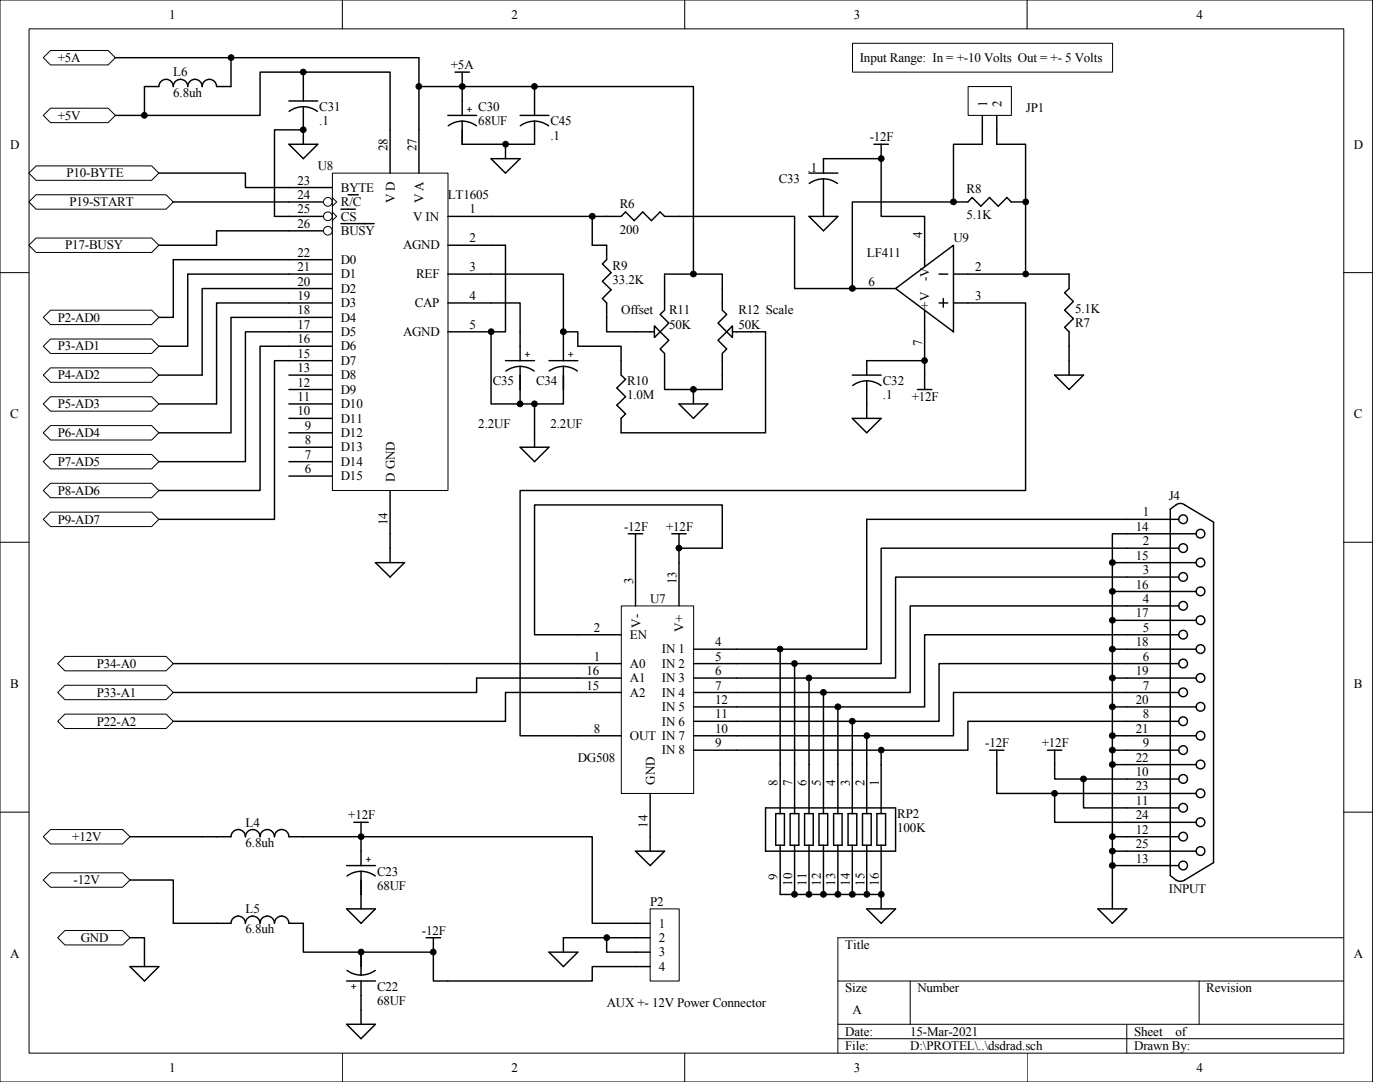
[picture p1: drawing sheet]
<svg xmlns="http://www.w3.org/2000/svg" width="279mm" height="216mm" viewBox="0 0 279 216" stroke-linecap="round" stroke-linejoin="round" font-family="sans-serif">
<g fill="none" stroke="#000" stroke-width=".2">
<path d="M0 0h273.9v215.9h-273.9zM5.8 5.8h262.4v204.3h-262.4zM68.3 0v5.8M136.7 0v5.8M205 0v5.8M0 54.4h5.8M268.1 54.4h5.8M0 108.2h5.8M268.1 108.2h5.8M0 162.1h5.8M268.1 162.1h5.8M167.2 195.7h100.9"/>
<path d="M181.7 195.7v8.7M239.3 195.7v8.7M268.1 187.1h-100.9v23M68.3 210.1v5.8M136.7 210.1v5.8M167.2 204.4h100.9M167.2 207.3h100.9M205 210.1v5.8M224.9 204.4v5.7"/>
</g>
<path d="M66.4 34.6h23v63.3h-23z" fill="#fff"/>
<g fill="none" stroke="#000" stroke-width=".2">
<path d="M66.3 39.4l.9 .9-.9 .8M66.3 34.5h23.1v63.4h-23.1zM66.3 42.3l.9 .9-.9 .8"/>
<circle cx="65.4" cy="43.2" r=".87"/>
<circle cx="65.4" cy="40.3" r=".87"/>
<circle cx="65.4" cy="46" r=".87"/>
</g>
<g fill="none" stroke="#000" stroke-width=".29">
<path d="M83.6 17.3h8.6M90.8 14.4h2.9M92.2 14.4v8.6M57.7 37.4h8.6M57.7 28.8h5.7l-2.9 2.9zM60.5 25.9v2.9M69.5 38.9h2M77.9 25.9v8.6M83.6 25.9v8.6M89.4 23h5.7M92.2 24.2l1.5 .2 1.4 .7M92.2 24.2l-1.4 .2-1.4 .7"/>
<path d="M92.2 24.2v4.6M98 31.7h5.8l-2.9 2.8zM100.9 28.8v2.9M57.7 43.2h6.9M57.7 54.7h8.6M57.7 46.1h6.9M57.7 40.3h6.9M57.7 51.8h8.6M57.7 57.6h8.6M68 44.6h6.7M68 41.7h2.9M89.4 43.2h8.6"/>
<path d="M89.4 48.9h8.6M89.4 54.7h8.6M57.7 60.5h8.6M57.7 66.2h8.6M57.7 77.7h8.6M57.7 74.8h8.6M57.7 63.3h8.6M57.7 69.1h8.6M57.7 72h8.6M89.4 60.5h8.6M89.4 66.2h8.6M57.7 95h8.6"/>
<path d="M57.7 92.1h8.6M57.7 89.2h8.6M57.7 86.4h8.6M57.7 83.5h8.6M57.7 80.6h8.6M77.9 97.9v8.6M74.9 112.3h5.8l-2.8 2.8zM77.9 109.4v2.9"/>
</g>
<path d="M7.2 33.1h23.1l1.4 1.4-1.4 1.5h-23.1l-1.4-1.5z" fill-rule="evenodd" fill="#fff"/>
<path d="M7.2 33.1h23.1l1.4 1.4-1.4 1.5h-23.1l-1.4-1.5z" fill="none" stroke="#000" stroke-width=".2"/>
<path d="M121.1 43.2h2.9l.8-.9 1.8 1.7 1.7-1.7 1.7 1.7 1.7-1.7 .9 .9h2.9" fill="none" stroke="#000" stroke-width=".29"/>
<path d="M7.2 38.9h25.9l1.5 1.4-1.5 1.4h-25.9l-1.4-1.4z" fill-rule="evenodd" fill="#fff"/>
<path d="M7.2 38.9h25.9l1.5 1.4-1.5 1.4h-25.9l-1.4-1.4z" fill="none" stroke="#000" stroke-width=".2"/>
<path d="M98 43.2h11.6" fill="none" stroke="#000" stroke-width=".29"/>
<path d="M8.6 63.3l1.5-1.4h20.2l1.4 1.4-1.4 1.5h-20.2z" fill-rule="evenodd" fill="#fff"/>
<path d="M8.6 63.3l1.5-1.4h20.2l1.4 1.4-1.4 1.5h-20.2z" fill="none" stroke="#000" stroke-width=".2"/>
<path d="M121.1 48.9v2.9l-.9 .9 1.8 1.7-1.8 1.7 1.8 1.7-1.8 1.8 .9 .9v2.8" fill="none" stroke="#000" stroke-width=".29"/>
<path d="M8.6 69.1l1.5-1.5h20.2l1.4 1.5-1.4 1.4h-20.2z" fill-rule="evenodd" fill="#fff"/>
<path d="M8.6 69.1l1.5-1.5h20.2l1.4 1.5-1.4 1.4h-20.2z" fill="none" stroke="#000" stroke-width=".2"/>
<path d="M124 72v2.8l.8 .9-1.7 1.7 1.7 1.8-1.7 1.7 1.7 1.7-.8 .9v2.9" fill="none" stroke="#000" stroke-width=".29"/>
<path d="M8.6 74.8l1.5-1.4h20.2l1.4 1.4-1.4 1.5h-20.2z" fill-rule="evenodd" fill="#fff"/>
<path d="M8.6 74.8l1.5-1.4h20.2l1.4 1.4-1.4 1.5h-20.2z" fill="none" stroke="#000" stroke-width=".2"/>
<path d="M100.9 72h5.8M103.8 73.1l1.5 .3 1.3 .6M103.8 73.1l-1.5 .3-1.3 .6M103.8 66.2v5.8M103.8 73.1v4.6" fill="none" stroke="#000" stroke-width=".29"/>
<path d="M8.6 80.6l1.5-1.4h20.2l1.4 1.4-1.4 1.4h-20.2z" fill-rule="evenodd" fill="#fff"/>
<path d="M8.6 80.6l1.5-1.4h20.2l1.4 1.4-1.4 1.4h-20.2z" fill="none" stroke="#000" stroke-width=".2"/>
<path d="M109.6 72h5.7M112.4 73.1l1.5 .3 1.3 .6M112.4 73.1l-1.5 .3-1.3 .6M112.4 66.2v5.8M112.4 73.1v4.6" fill="none" stroke="#000" stroke-width=".29"/>
<path d="M8.6 86.4l1.5-1.5h20.2l1.4 1.5-1.4 1.4h-20.2z" fill-rule="evenodd" fill="#fff"/>
<path d="M8.6 86.4l1.5-1.5h20.2l1.4 1.5-1.4 1.4h-20.2z" fill="none" stroke="#000" stroke-width=".2"/>
<path d="M132.6 57.6v4.3l-.9 .8 1.8 1.8-1.8 1.7 1.8 1.7-1.8 1.7 .9 .9v4.3M126.8 66.2h4.9" fill="none" stroke="#000" stroke-width=".29"/>
<path d="M130.6 65l1.1 1.2-1.1 1.2z" fill="#fff"/>
<path d="M130.6 65l1.1 1.2-1.1 1.2z" fill="none" stroke="#000" stroke-width=".29"/>
<path d="M8.6 92.1l1.5-1.4h20.2l1.4 1.4-1.4 1.5h-20.2z" fill-rule="evenodd" fill="#fff"/>
<path d="M8.6 92.1l1.5-1.4h20.2l1.4 1.4-1.4 1.5h-20.2z" fill="none" stroke="#000" stroke-width=".2"/>
<path d="M144.1 57.6v4.3l.9 .8-1.7 1.8 1.7 1.7-1.7 1.7 1.7 1.7-.9 .9v4.3M145 66.2h4.9" fill="none" stroke="#000" stroke-width=".29"/>
<path d="M146.2 65v2.4l-1.2-1.2z" fill="#fff"/>
<path d="M146.2 65v2.4l-1.2-1.2z" fill="none" stroke="#000" stroke-width=".29"/>
<path d="M8.6 97.9l1.5-1.5h20.2l1.4 1.5-1.4 1.4h-20.2z" fill-rule="evenodd" fill="#fff"/>
<path d="M8.6 97.9l1.5-1.5h20.2l1.4 1.5-1.4 1.4h-20.2z" fill="none" stroke="#000" stroke-width=".2"/>
<path d="M118.2 43.2v5.7" fill="none" stroke="#000" stroke-width=".29"/>
<path d="M8.6 103.6l1.5-1.4h20.2l1.4 1.4-1.4 1.5h-20.2z" fill-rule="evenodd" fill="#fff"/>
<g fill="none" stroke="#000" stroke-width=".2">
<path d="M8.6 103.6l1.5-1.4h20.2l1.4 1.4-1.4 1.5h-20.2z"/>
<circle cx="118.2" cy="43.2" r=".59"/>
<circle cx="138.4" cy="54.7" r=".59"/>
<circle cx="138.4" cy="77.7" r=".59"/>
<circle cx="103.8" cy="80.6" r=".57"/>
<circle cx="106.7" cy="80.6" r=".57"/>
</g>
<g fill="none" stroke="#000" stroke-width=".29">
<path d="M92.2 17.3h46.2v37.4M31.7 34.5h17.3v2.9h8.7M60.5 25.9h-5.7v17.3h2.9M34.6 40.3h23.1M37.5 54.7h20.2M57.7 57.6h-17.4v17.2M98 48.9h2.9v17.3h-2.9v14.4h5.8v-2.9M98 54.7h14.4v11.5M109.6 43.2h11.5M118.2 48.9h2.9M132.6 57.6v-2.9h11.5v2.9M57.7 60.5h-14.5v20.1"/>
<path d="M57.7 63.3h-11.6v23.1h-14.4M57.7 66.2h-8.7v25.9h-17.3M57.7 69.1h-5.8v28.8h-20.2M57.7 72h-2.9v31.6h-23.1M98 60.5h5.8v5.7M112.4 77.7v2.9h-8.6M115.3 69.1h8.7v2.9M121.1 63.3v2.9h5.7M132.6 74.8v2.9h11.5v-2.9M138.4 77.7v2.9M149.9 66.2h2.9v20.2h-28.8M103.8 89.2h5.8l-2.9 2.9z"/>
<path d="M106.7 80.6v8.6M135.5 80.6h5.8l-2.9 2.9z"/>
</g>
<g fill="#000">
<circle cx="118.2" cy="43.2" r=".59"/>
<circle cx="138.4" cy="54.7" r=".59"/>
<circle cx="138.4" cy="77.7" r=".59"/>
<circle cx="103.8" cy="80.6" r=".57"/>
<circle cx="106.7" cy="80.6" r=".57"/>
</g>
<path d="M124 120.9h14.4v37.4h-14.4z" fill="#fff"/>
<path d="M124 120.9h14.4v37.4h-14.4z" fill="none" stroke="#000" stroke-width=".2"/>
<g fill="none" stroke="#000" stroke-width=".29">
<path d="M174.4 28.8h2.9M175.9 28.8v2.9M135.5 43.2h23.1v14.4h17.3M204.7 54.7v-14.4h-2.9l-.8-.9-1.8 1.7-1.7-1.7-1.8 1.7-1.7-1.7-.8 .9h-23.1v17.3M213.4 54.7v2.9l-.9 .8 1.7 1.8-1.7 1.7 1.7 1.7-1.7 1.7 .9 .9v8.6M112.4 66.2h2.9v2.9M183.1 77.7h2.9M184.5 74.8v2.9M193.2 60.5h11.5v37.4h-100.9v48.9h20.2M210.5 74.8h5.7l-2.8 2.9zM125.4 106.5h2.9M126.8 106.5v2.9"/>
<path d="M126.8 112.3v8.6M134.1 106.5h2.8M135.5 106.5v2.9M135.5 112.3v8.6M115.3 132.4h8.7M115.3 126.7h8.7M115.3 135.3h8.7M115.3 138.2h8.7M138.4 132.4h8.6M138.4 129.5h8.6M138.4 135.3h8.6M138.4 138.2h8.6"/>
<path d="M129.8 158.3v8.7M138.4 146.8h8.6M138.4 149.7h8.6M138.4 143.9h8.6M138.4 141.1h8.6"/>
</g>
<path d="M193.3 17.3h8.5v5.7h-8.5z" fill="#fff"/>
<g fill="none" stroke="#000" stroke-width=".2">
<path d="M193.2 17.3h8.6v5.7h-8.6z"/>
<circle cx="155.7" cy="129.5" r=".57"/>
<circle cx="158.6" cy="132.4" r=".57"/>
<circle cx="161.4" cy="135.3" r=".57"/>
<circle cx="164.3" cy="138.2" r=".59"/>
<circle cx="167.2" cy="141.1" r=".59"/>
<circle cx="170.1" cy="143.9" r=".59"/>
<circle cx="173" cy="146.8" r=".57"/>
<circle cx="175.9" cy="149.7" r=".57"/>
</g>
<g fill="none" stroke="#000" stroke-width=".29">
<path d="M161.5 34.5h5.7M164.3 34.5v-2.8h11.6v11.5h8.6v5.7M164.3 35.7l1.5 .2 1.3 .7M164.3 35.7l-1.5 .2-1.3 .7M164.3 35.7v7.5M196 28.8h-5.7v11.5M196 23v2.9M198.9 28.8h5.8v11.5M198.9 23v2.9M161.5 43.2h5.7l-2.9 2.9zM170.1 74.8h5.8M173 76l1.5 .2 1.3 .7"/>
<path d="M173 76l-1.5 .2-1.3 .7M173 76v7.5M184.5 66.2v8.6M184.5 72h-11.5v2.8M170.1 83.5h5.8l-2.9 2.9zM126.8 109.4v2.9M135.5 112.3v-2.9h8.6v-8.6h-37.4v25.9h8.6M222 112.3h2.9M222 118h2.9M224.9 106.5h-2.9v74.9M224.9 103.6h-51.9v25.9h-26M224.9 109.4h-49v23h-28.9"/>
<path d="M224.9 115.1h-46.2v20.2h-31.7M155.7 129.5v32.8M158.6 132.4v29.9M161.5 135.3v27M164.3 138.2v24.1M222 123.8h2.9M222 129.5h2.9M222 135.3h2.9M224.9 120.9h-43.2v17.3h-34.7M224.9 126.7h-40.4v14.4h-37.5M224.9 132.4h-37.5v11.5h-40.4M224.9 138.2h-34.6v8.6h-43.3"/>
<path d="M167.2 141.1v21.2M170.1 143.9v18.4M173 146.8v15.5M175.9 149.7v12.6M222 141.1h2.9M222 146.8h2.9M224.9 143.9h-31.7v5.8h-46.2M69.2 172.7h5.7M70.6 164.1h2.9M72.1 173.9l1.4 .2 1.4 .7M72.1 173.9l-1.5 .2-1.3 .7M72.1 164.1v8.6"/>
<path d="M72.1 173.9v7.5M126.8 169.8h5.8l-2.8 2.9zM129.8 167v2.8M152.8 161.2h25.9v8.6h-25.9zM154.8 162.3h1.7v6.4h-1.7zM155.7 168.7v9.8h20.2M157.7 162.3h1.7v6.4h-1.7zM158.6 168.7v9.8M160.6 162.3h1.7v6.4h-1.7zM161.5 168.7v9.8M163.4 162.3h1.8v6.4h-1.8zM164.3 168.7v9.8"/>
<path d="M166.4 162.3h1.7v6.4h-1.7zM167.2 168.7v9.8M169.2 162.3h1.8v6.4h-1.8zM170.1 168.7v9.8M172.1 162.3h1.8v6.4h-1.8zM173 168.7v9.8M175 162.3h1.7v6.4h-1.7zM175.9 168.7v12.7M222 169.8h2.9M69.2 195.7h5.7M69.2 181.4h5.7l-2.8 2.8zM69.3 193.6l1.3 .7 1.5 .3"/>
<path d="M72.1 190v4.6M72.1 195.7v5.8M74.9 193.6l-1.4 .7-1.4 .3M85 187.1h2.9M86.5 187.1v2.9M109.6 190h5.7l-2.9 2.9zM112.4 187.1v2.9M173 181.4h5.7l-2.8 2.8zM219.1 181.4h5.8l-2.9 2.8z"/>
</g>
<g fill="#000">
<circle cx="155.7" cy="129.5" r=".57"/>
<circle cx="158.6" cy="132.4" r=".57"/>
<circle cx="161.4" cy="135.3" r=".57"/>
<circle cx="164.3" cy="138.2" r=".59"/>
<circle cx="167.2" cy="141.1" r=".59"/>
<circle cx="170.1" cy="143.9" r=".59"/>
<circle cx="173" cy="146.8" r=".57"/>
<circle cx="175.9" cy="149.7" r=".57"/>
</g>
<path d="M11.5 132.4l1.5-1.4h20.1l1.5 1.4-1.5 1.5h-20.1z" fill-rule="evenodd" fill="#fff"/>
<path d="M11.5 132.4l1.5-1.4h20.1l1.5 1.4-1.5 1.5h-20.1z" fill="none" stroke="#000" stroke-width=".2"/>
<path d="M11.5 138.2l1.5-1.5h20.1l1.5 1.5-1.5 1.4h-20.1z" fill-rule="evenodd" fill="#fff"/>
<path d="M11.5 138.2l1.5-1.5h20.1l1.5 1.5-1.5 1.4h-20.1z" fill="none" stroke="#000" stroke-width=".2"/>
<path d="M11.5 143.9l1.5-1.4h20.1l1.5 1.4-1.5 1.5h-20.1z" fill-rule="evenodd" fill="#fff"/>
<path d="M11.5 143.9l1.5-1.4h20.1l1.5 1.4-1.5 1.5h-20.1z" fill="none" stroke="#000" stroke-width=".2"/>
<path d="M89.4 132.4h25.9M95.1 135.3h20.2M115.3 138.2h-14.4v5.7h-66.3" fill="none" stroke="#000" stroke-width=".29"/>
<path d="M5.8 48.9l1.4-1.4h23.1l1.4 1.4-1.4 1.5h-23.1z" fill-rule="evenodd" fill="#fff"/>
<path d="M5.8 48.9l1.4-1.4h23.1l1.4 1.4-1.4 1.5h-23.1z" fill="none" stroke="#000" stroke-width=".2"/>
<path d="M8.6 11.5l1.5-1.4h11.5l1.4 1.4-1.4 1.5h-11.5z" fill-rule="evenodd" fill="#fff"/>
<path d="M8.6 11.5l1.5-1.4h11.5l1.4 1.4-1.4 1.5h-11.5z" fill="none" stroke="#000" stroke-width=".2"/>
<path d="M198.9 152.6v5.7h26" fill="none" stroke="#000" stroke-width=".29"/>
<path d="M8.6 167l1.5-1.5h14.4l1.5 1.5-1.5 1.4h-14.4z" fill-rule="evenodd" fill="#fff"/>
<path d="M8.6 167l1.5-1.5h14.4l1.5 1.5-1.5 1.4h-14.4z" fill="none" stroke="#000" stroke-width=".2"/>
<path d="M8.6 175.6l1.5-1.4h14.4l1.5 1.4-1.5 1.4h-14.4z" fill-rule="evenodd" fill="#fff"/>
<g fill="none" stroke="#000" stroke-width=".2">
<path d="M8.6 175.6l1.5-1.4h14.4l1.5 1.4-1.5 1.4h-14.4z"/>
<circle cx="170.1" cy="57.6" r=".59"/>
<circle cx="204.7" cy="54.7" r=".57"/>
<circle cx="112.4" cy="66.2" r=".59"/>
<circle cx="184.5" cy="71.9" r=".57"/>
</g>
<g fill="none" stroke="#000" stroke-width=".29">
<path d="M175.9 57.6h2.8M178.7 57.6l11.6-8.7v17.3zM184.5 48.9v4.4M187.4 54.7h1.7M188.3 59.6v1.7M190.3 54.7h23.1M184.5 61.9v4.3M187.4 60.5h1.7M190.3 60.5h2.9M34.6 132.4h54.8M95.1 135.3v2.9h-60.5M222 149.7h2.9"/>
<path d="M26 167h20.1a1.44 1.44 0 0 1 1.4-1.5 1.44 1.44 0 0 1 1.5 1.5 1.46 1.46 0 0 1 1.4-1.5 1.46 1.46 0 0 1 1.5 1.5 1.44 1.44 0 0 1 1.4-1.5 1.44 1.44 0 0 1 1.5 1.5 1.44 1.44 0 0 1 1.4-1.5 1.44 1.44 0 0 1 1.5 1.5h2.8M43.2 184.2h2.9a1.44 1.44 0 0 1 1.4-1.4 1.44 1.44 0 0 1 1.5 1.4 1.46 1.46 0 0 1 1.4-1.4 1.46 1.46 0 0 1 1.5 1.4 1.44 1.44 0 0 1 1.4-1.4 1.44 1.44 0 0 1 1.5 1.4 1.44 1.44 0 0 1 1.4-1.4 1.44 1.44 0 0 1 1.5 1.4h2.8"/>
</g>
<g fill="#000">
<circle cx="170.1" cy="57.6" r=".59"/>
<circle cx="204.7" cy="54.7" r=".57"/>
<circle cx="112.4" cy="66.2" r=".59"/>
<circle cx="184.5" cy="71.9" r=".57"/>
</g>
<path d="M170.2 8.7h51.8v5.7h-51.8z" fill="#fff"/>
<path d="M170.1 8.6h51.9v5.8h-51.9z" fill="none" stroke="#000" stroke-width=".2"/>
<path d="M11.5 187.1l1.5-1.4h11.5l1.5 1.4-1.5 1.5h-11.5z" fill-rule="evenodd" fill="#fff"/>
<g fill="none" stroke="#000" stroke-width=".2">
<path d="M11.5 187.1l1.5-1.4h11.5l1.5 1.4-1.5 1.5h-11.5z"/>
<circle cx="210.5" cy="158.3" r=".57"/>
<circle cx="216.2" cy="155.4" r=".59"/>
</g>
<path d="M197.5 149.7h2.9M198.9 149.7v2.9M209 149.7h2.9M210.5 149.7v5.7h14.4M210.5 158.3v5.8h14.4M216.2 155.4v5.8h8.7" fill="none" stroke="#000" stroke-width=".29"/>
<g fill="#000">
<circle cx="210.5" cy="158.3" r=".57"/>
<circle cx="216.2" cy="155.4" r=".59"/>
</g>
<path d="M129.8 181.4h5.8v14.3h-5.8z" fill="#fff"/>
<g fill="none" stroke="#000" stroke-width=".2">
<path d="M129.8 181.4h5.8v14.3h-5.8z"/>
<circle cx="175.9" cy="31.6" r=".57"/>
<circle cx="190.3" cy="40.3" r=".59"/>
<circle cx="204.7" cy="40.3" r=".57"/>
<circle cx="135.5" cy="109.4" r=".57"/>
<circle cx="222" cy="118" r=".59"/>
<circle cx="222" cy="112.3" r=".59"/>
<circle cx="222" cy="135.3" r=".59"/>
<circle cx="222" cy="123.8" r=".59"/>
<circle cx="222" cy="129.5" r=".59"/>
<circle cx="222" cy="141" r=".59"/>
<circle cx="222" cy="152.6" r=".59"/>
<circle cx="222" cy="146.8" r=".59"/>
<circle cx="222" cy="149.7" r=".59"/>
<circle cx="72.1" cy="166.9" r=".57"/>
<circle cx="158.6" cy="178.5" r=".57"/>
<circle cx="161.4" cy="178.5" r=".57"/>
<circle cx="164.3" cy="178.5" r=".59"/>
<circle cx="167.2" cy="178.5" r=".59"/>
<circle cx="170.1" cy="178.5" r=".59"/>
<circle cx="173" cy="178.5" r=".57"/>
<circle cx="175.9" cy="178.5" r=".57"/>
<circle cx="222" cy="167" r=".59"/>
<circle cx="222" cy="169.8" r=".59"/>
<circle cx="222" cy="172.7" r=".59"/>
<circle cx="72.1" cy="190" r=".57"/>
<circle cx="86.5" cy="190" r=".57"/>
<circle cx="121.1" cy="187.1" r=".57"/>
</g>
<g fill="none" stroke="#000" stroke-width=".29">
<path d="M28.8 17.3h2.9a1.44 1.44 0 0 1 1.4-1.5 1.44 1.44 0 0 1 1.5 1.5 1.44 1.44 0 0 1 1.4-1.5 1.44 1.44 0 0 1 1.5 1.5 1.44 1.44 0 0 1 1.4-1.5 1.44 1.44 0 0 1 1.4 1.5 1.44 1.44 0 0 1 1.5-1.5 1.44 1.44 0 0 1 1.4 1.5h2.9M196 25.9v2.9M198.9 25.9v2.9M34.6 51.8h23.1M57.7 46.1h-14.5v2.8h-11.5M31.7 74.8h8.6M31.7 80.6h11.5M77.9 106.5v2.9M222 152.6h2.9M26 175.6h8.6v8.6h8.6M60.5 167h57.7v17.2h11.6M222 167h2.9"/>
<path d="M222 172.7h2.9M26 187.1h2.8v5.8M26 192.9h5.7l-2.9 2.8zM60.5 184.2v5.8h26v5.7h31.7v-2.8h11.6M112.4 187.1h8.7M129.8 187.1h-8.7v2.9h8.7M69.2 204.4h5.7l-2.8 2.9zM72.1 201.5v2.9"/>
</g>
<g fill="#000">
<circle cx="175.9" cy="31.6" r=".57"/>
<circle cx="190.3" cy="40.3" r=".59"/>
<circle cx="204.7" cy="40.3" r=".57"/>
<circle cx="135.5" cy="109.4" r=".57"/>
<circle cx="222" cy="118" r=".59"/>
<circle cx="222" cy="112.3" r=".59"/>
<circle cx="222" cy="135.3" r=".59"/>
<circle cx="222" cy="123.8" r=".59"/>
<circle cx="222" cy="129.5" r=".59"/>
<circle cx="222" cy="141" r=".59"/>
<circle cx="222" cy="152.6" r=".59"/>
<circle cx="222" cy="146.8" r=".59"/>
<circle cx="222" cy="149.7" r=".59"/>
<circle cx="72.1" cy="166.9" r=".57"/>
<circle cx="158.6" cy="178.5" r=".57"/>
<circle cx="161.4" cy="178.5" r=".57"/>
<circle cx="164.3" cy="178.5" r=".59"/>
<circle cx="167.2" cy="178.5" r=".59"/>
<circle cx="170.1" cy="178.5" r=".59"/>
<circle cx="173" cy="178.5" r=".57"/>
<circle cx="175.9" cy="178.5" r=".57"/>
<circle cx="222" cy="167" r=".59"/>
<circle cx="222" cy="169.8" r=".59"/>
<circle cx="222" cy="172.7" r=".59"/>
<circle cx="72.1" cy="190" r=".57"/>
<circle cx="86.5" cy="190" r=".57"/>
<circle cx="121.1" cy="187.1" r=".57"/>
</g>
<path d="M8.6 23l1.5-1.4h11.5l1.4 1.4-1.4 1.5h-11.5z" fill-rule="evenodd" fill="#fff"/>
<g fill="none" stroke="#000" stroke-width=".2">
<path d="M8.6 23l1.5-1.4h11.5l1.4 1.4-1.4 1.5h-11.5z"/>
<circle cx="46.1" cy="11.5" r=".57"/>
<circle cx="60.5" cy="14.4" r=".57"/>
<circle cx="83.6" cy="17.3" r=".57"/>
<circle cx="92.3" cy="17.3" r=".59"/>
<circle cx="106.7" cy="17.3" r=".57"/>
<circle cx="28.8" cy="23" r=".57"/>
<circle cx="60.5" cy="25.9" r=".57"/>
<circle cx="100.9" cy="28.8" r=".57"/>
<circle cx="98" cy="66.2" r=".57"/>
</g>
<g fill="none" stroke="#000" stroke-width=".29">
<path d="M23 11.5h60.6v14.4M28.8 17.3v5.7M46.1 11.5v5.8M60.5 14.4v5.8M106.7 17.3v5.7M23 23h5.8M28.8 23h23.1v-8.6h26v11.5M57.7 20.2h5.7M60.5 21.3l1.5 .2 1.3 .7M60.5 21.3l-1.5 .2-1.3 .7M60.5 21.3v4.6M103.8 23h5.8"/>
<path d="M106.7 24.2l1.5 .2 1.3 .7M106.7 24.2l-1.5 .2-1.4 .7M106.7 24.2v4.6h-14.5M34.6 51.8v11.5h-2.9M37.5 54.7v14.4h-5.8M224.9 103.6h10.3M224.9 106.5h13.8M224.9 109.4h10.3M224.9 112.3h13.8M224.9 115.1h10.3M224.9 118h13.8M233.6 101.6a2.86 2.86 0 0 1 1.9-1.1l.7 .1 6 3.6v67.9l-5.8 3.5-.9 .3a2.7 2.7 0 0 1-1.9-1.2z"/>
<path d="M224.9 120.9h10.3M224.9 123.8h13.8M224.9 126.7h10.3M224.9 129.5h13.8M224.9 132.4h10.3M224.9 135.3h13.8M224.9 138.2h10.3M224.9 141.1h13.8M224.9 143.9h10.3M224.9 146.8h13.8M224.9 149.7h10.3M224.9 152.6h13.8"/>
<path d="M224.9 155.4h10.3M224.9 158.3h13.8M224.9 161.2h10.3M224.9 164.1h13.8M224.9 167h10.3M224.9 169.8h13.8M224.9 172.7h10.3"/>
<circle cx="236.1" cy="109.4" r=".86"/>
<circle cx="236.1" cy="103.6" r=".86"/>
<circle cx="236.1" cy="115.1" r=".86"/>
<circle cx="239.6" cy="118" r=".87"/>
<circle cx="239.6" cy="106.5" r=".87"/>
<circle cx="239.6" cy="112.2" r=".87"/>
<circle cx="236.1" cy="138.2" r=".86"/>
<circle cx="236.1" cy="120.9" r=".86"/>
<circle cx="236.1" cy="132.4" r=".86"/>
<circle cx="236.1" cy="126.6" r=".86"/>
<circle cx="239.6" cy="135.3" r=".87"/>
<circle cx="239.6" cy="129.5" r=".87"/>
<circle cx="239.6" cy="123.8" r=".87"/>
<circle cx="236.1" cy="143.9" r=".86"/>
<circle cx="236.1" cy="155.4" r=".86"/>
<circle cx="236.1" cy="149.7" r=".86"/>
<circle cx="239.6" cy="158.3" r=".87"/>
<circle cx="239.6" cy="141" r=".87"/>
<circle cx="239.6" cy="146.8" r=".87"/>
<circle cx="239.6" cy="152.6" r=".87"/>
<circle cx="236.1" cy="172.7" r=".86"/>
<circle cx="236.1" cy="166.9" r=".86"/>
<circle cx="236.1" cy="161.2" r=".86"/>
<circle cx="239.6" cy="164.1" r=".87"/>
<circle cx="239.6" cy="169.8" r=".87"/>
</g>
<g fill="#000">
<circle cx="46.1" cy="11.5" r=".57"/>
<circle cx="60.5" cy="14.4" r=".57"/>
<circle cx="83.6" cy="17.3" r=".57"/>
<circle cx="92.3" cy="17.3" r=".59"/>
<circle cx="106.7" cy="17.3" r=".57"/>
<circle cx="28.8" cy="23" r=".57"/>
<circle cx="60.5" cy="25.9" r=".57"/>
<circle cx="100.9" cy="28.8" r=".57"/>
<circle cx="98" cy="66.2" r=".57"/>
</g>
<g font-size="2.6">
<text x="33.7" y="3.7">1</text>
<text x="102.1" y="3.7">2</text>
<text x="170.4" y="3.7">3</text>
<text x="238.8" y="3.7">4</text>
<text x="11.5" y="12.4">+5A</text>
<text x="34.6" y="15.2">L6</text>
<text x="90" y="13.8">+5A</text>
<text x="171.6" y="12.4">Input Range: In = +-10 Volts Out = +- 5 Volts</text>
<text x="11.5" y="23.9">+5V</text>
<text x="34.6" y="19.3">6.8uh</text>
<text x="63.7" y="22.1">C31</text>
<text x="95.5" y="22.1">C30</text>
<text x="197" y="21.3" transform="rotate(-90 197 21.3)">1</text>
<text x="199.9" y="21.3" transform="rotate(-90 199.9 21.3)">2</text>
<text x="204.7" y="22.4">JP1</text>
<text x="2" y="29.6">D</text>
<text x="63.7" y="25">.1</text>
<text x="95.5" y="25">68UF</text>
<text x="109.9" y="25">C45</text>
<text x="109.9" y="27.9">.1</text>
<text x="173.6" y="28.2">-12F</text>
<text x="270.2" y="29.6">D</text>
<text x="13.3" y="35.4">P10-BYTE</text>
<text x="63.4" y="34">U8</text>
<text x="77.3" y="30.2" transform="rotate(-90 77.3 30.2)">28</text>
<text x="83.1" y="30.2" transform="rotate(-90 83.1 30.2)">27</text>
<text x="161.2" y="34.2">.1</text>
<text x="13.8" y="41.1">P19-START</text>
<text x="59.4" y="39.7">24</text>
<text x="59.4" y="36.8">23</text>
<text x="68" y="41.1">R/C</text>
<text x="68" y="38.3">BYTE</text>
<text x="78.8" y="40.6" transform="rotate(-90 78.8 40.6)">V D</text>
<text x="84.5" y="40.6" transform="rotate(-90 84.5 40.6)">V A</text>
<text x="89.4" y="39.7">LT1605</text>
<text x="123.7" y="41.4">R6</text>
<text x="155.4" y="36.5">C33</text>
<text x="192.9" y="38.6">R8</text>
<text x="59.4" y="45.5">26</text>
<text x="59.4" y="42.6">25</text>
<text x="68" y="46.9">BUSY</text>
<text x="68" y="44">CS</text>
<text x="82.5" y="44">V IN</text>
<text x="93.7" y="42.6">1</text>
<text x="123.7" y="46.6">200</text>
<text x="184" y="47.5" transform="rotate(-90 184 47.5)">4</text>
<text x="192.9" y="43.7">5.1K</text>
<text x="13" y="49.8">P17-BUSY</text>
<text x="59.4" y="51.2">22</text>
<text x="68" y="52.7">D0</text>
<text x="80.4" y="49.8">AGND</text>
<text x="93.7" y="48.3">2</text>
<text x="122.3" y="53.8">R9</text>
<text x="173" y="51.2">LF411</text>
<text x="190.3" y="48.3">U9</text>
<text x="59.4" y="54.1">21</text>
<text x="59.4" y="57">20</text>
<text x="59.4" y="59.9">19</text>
<text x="68" y="55.5">D1</text>
<text x="68" y="58.4">D2</text>
<text x="83.1" y="55.5">REF</text>
<text x="93.7" y="54.1">3</text>
<text x="93.7" y="59.9">4</text>
<text x="122.3" y="56.7">33.2K</text>
<text x="173.3" y="57">6</text>
<text x="185.5" y="56.1" transform="rotate(-90 185.5 56.1)">-V</text>
<text x="194.6" y="59.9">3</text>
<text x="194.6" y="54.1">2</text>
<text x="11.5" y="64.2">P2-AD0</text>
<text x="59.4" y="62.7">18</text>
<text x="59.4" y="65.6">17</text>
<text x="68" y="61.3">D3</text>
<text x="68" y="64.2">D4</text>
<text x="82.8" y="61.3">CAP</text>
<text x="93.7" y="65.6">5</text>
<text x="124" y="62.7">Offset</text>
<text x="133.5" y="62.7">R11</text>
<text x="133.5" y="65.6">50K</text>
<text x="147.4" y="62.7">R12 Scale</text>
<text x="147.4" y="65.6">50K</text>
<text x="185.5" y="61.6" transform="rotate(-90 185.5 61.6)">+V</text>
<text x="214.5" y="65.3">R7</text>
<text x="214.5" y="62.4">5.1K</text>
<text x="11.5" y="69.9">P3-AD1</text>
<text x="59.4" y="68.5">16</text>
<text x="59.4" y="71.4">15</text>
<text x="68" y="67.1">D5</text>
<text x="68" y="69.9">D6</text>
<text x="80.4" y="67.1">AGND</text>
<text x="184" y="69.1" transform="rotate(-90 184 69.1)">7</text>
<text x="11.5" y="75.7">P4-AD2</text>
<text x="59.4" y="77.1">12</text>
<text x="59.4" y="74.3">13</text>
<text x="68" y="75.7">D8</text>
<text x="68" y="72.8">D7</text>
<text x="98.3" y="76.8">C35</text>
<text x="107" y="76.8">C34</text>
<text x="125.1" y="76.8">R10</text>
<text x="176.2" y="76.8">C32</text>
<text x="2" y="83.5">C</text>
<text x="11.5" y="81.4">P5-AD3</text>
<text x="59.4" y="82.9">10</text>
<text x="59.4" y="80">11</text>
<text x="68" y="81.4">D10</text>
<text x="68" y="78.6">D9</text>
<text x="125.1" y="79.7">1.0M</text>
<text x="176.2" y="79.7">.1</text>
<text x="181.9" y="80">+12F</text>
<text x="270.2" y="83.5">C</text>
<text x="11.5" y="87.2">P6-AD4</text>
<text x="60.8" y="88.6">8</text>
<text x="60.8" y="85.8">9</text>
<text x="68" y="87.2">D12</text>
<text x="68" y="84.3">D11</text>
<text x="95.5" y="85.5">2.2UF</text>
<text x="109.9" y="85.5">2.2UF</text>
<text x="11.5" y="93">P7-AD5</text>
<text x="60.8" y="94.4">6</text>
<text x="60.8" y="91.5">7</text>
<text x="68" y="95.8">D15</text>
<text x="68" y="93">D14</text>
<text x="68" y="90.1">D13</text>
<text x="11.5" y="98.7">P8-AD6</text>
<text x="78.8" y="96.1" transform="rotate(-90 78.8 96.1)">D GND</text>
<text x="233.3" y="99.9">J4</text>
<text x="11.5" y="104.5">P9-AD7</text>
<text x="77.3" y="104.8" transform="rotate(-90 77.3 104.8)">14</text>
<text x="124.5" y="105.9">-12F</text>
<text x="132.9" y="105.9">+12F</text>
<text x="226.7" y="105.9">14</text>
<text x="228.1" y="103">1</text>
<text x="226.7" y="111.7">15</text>
<text x="228.1" y="108.8">2</text>
<text x="126.4" y="116.6" transform="rotate(-90 126.4 116.6)">3</text>
<text x="135" y="116.6" transform="rotate(-90 135 116.6)">13</text>
<text x="226.7" y="117.4">16</text>
<text x="228.1" y="114.6">3</text>
<text x="127.8" y="125.2" transform="rotate(-90 127.8 125.2)">V-</text>
<text x="129.8" y="120.3">U7</text>
<text x="226.7" y="123.2">17</text>
<text x="228.1" y="120.3">4</text>
<text x="118.5" y="131.8">1</text>
<text x="118.5" y="126.1">2</text>
<text x="125.7" y="127.5">EN</text>
<text x="132.1" y="130.4">IN 1</text>
<text x="136.4" y="126.1" transform="rotate(-90 136.4 126.1)">V+</text>
<text x="142.7" y="128.9">4</text>
<text x="142.7" y="131.8">5</text>
<text x="226.7" y="128.9">18</text>
<text x="228.1" y="126.1">5</text>
<text x="228.1" y="131.8">6</text>
<text x="2" y="137.3">B</text>
<text x="19.3" y="133.3">P34-A0</text>
<text x="117.1" y="137.6">15</text>
<text x="117.1" y="134.7">16</text>
<text x="125.7" y="133.3">A0</text>
<text x="125.7" y="136.1">A1</text>
<text x="132.1" y="133.3">IN 2</text>
<text x="132.1" y="136.1">IN 3</text>
<text x="142.7" y="134.7">6</text>
<text x="142.7" y="137.6">7</text>
<text x="226.7" y="134.7">19</text>
<text x="228.1" y="137.6">7</text>
<text x="270.2" y="137.3">B</text>
<text x="19.3" y="139">P33-A1</text>
<text x="125.7" y="139">A2</text>
<text x="132.1" y="139">IN 4</text>
<text x="132.1" y="141.9">IN 5</text>
<text x="142.7" y="143.3">11</text>
<text x="142.7" y="140.5">12</text>
<text x="226.7" y="140.5">20</text>
<text x="228.1" y="143.3">8</text>
<text x="19.3" y="144.8">P22-A2</text>
<text x="118.5" y="146.2">8</text>
<text x="125.7" y="147.7">OUT IN 7</text>
<text x="132.1" y="144.8">IN 6</text>
<text x="142.7" y="149.1">9</text>
<text x="142.7" y="146.2">10</text>
<text x="196.6" y="149.1">-12F</text>
<text x="207.9" y="149.1">+12F</text>
<text x="226.7" y="146.2">21</text>
<text x="228.1" y="149.1">9</text>
<text x="115.3" y="152">DG508</text>
<text x="132.1" y="150.5">IN 8</text>
<text x="226.7" y="152">22</text>
<text x="226.7" y="154.9">10</text>
<text x="130.7" y="156.6" transform="rotate(-90 130.7 156.6)">GND</text>
<text x="155.2" y="156.9" transform="rotate(-90 155.2 156.9)">8</text>
<text x="158.1" y="156.9" transform="rotate(-90 158.1 156.9)">7</text>
<text x="161" y="156.9" transform="rotate(-90 161 156.9)">6</text>
<text x="163.8" y="156.9" transform="rotate(-90 163.8 156.9)">5</text>
<text x="166.7" y="156.9" transform="rotate(-90 166.7 156.9)">4</text>
<text x="169.6" y="156.9" transform="rotate(-90 169.6 156.9)">3</text>
<text x="172.5" y="156.9" transform="rotate(-90 172.5 156.9)">2</text>
<text x="175.4" y="156.9" transform="rotate(-90 175.4 156.9)">1</text>
<text x="226.7" y="157.7">23</text>
<text x="226.7" y="160.6">11</text>
<text x="14.4" y="167.8">+12V</text>
<text x="49" y="164.9">L4</text>
<text x="69.5" y="163.5">+12F</text>
<text x="129.2" y="165.2" transform="rotate(-90 129.2 165.2)">14</text>
<text x="179.1" y="163.2">RP2</text>
<text x="179.1" y="166.1">100K</text>
<text x="226.7" y="163.5">24</text>
<text x="226.7" y="166.4">12</text>
<text x="49" y="169">6.8uh</text>
<text x="226.7" y="169.2">25</text>
<text x="226.7" y="172.1">13</text>
<text x="14.7" y="176.4">-12V</text>
<text x="75.3" y="174.7">C23</text>
<text x="75.3" y="177.6">68UF</text>
<text x="155.2" y="175.6" transform="rotate(-90 155.2 175.6)">9</text>
<text x="158.1" y="176.7" transform="rotate(-90 158.1 176.7)">10</text>
<text x="161" y="176.7" transform="rotate(-90 161 176.7)">11</text>
<text x="163.8" y="176.7" transform="rotate(-90 163.8 176.7)">12</text>
<text x="166.7" y="176.7" transform="rotate(-90 166.7 176.7)">13</text>
<text x="169.6" y="176.7" transform="rotate(-90 169.6 176.7)">14</text>
<text x="172.5" y="176.7" transform="rotate(-90 172.5 176.7)">15</text>
<text x="175.4" y="176.7" transform="rotate(-90 175.4 176.7)">16</text>
<text x="233.3" y="178.2">INPUT</text>
<text x="49" y="182.2">L5</text>
<text x="129.8" y="180.8">P2</text>
<text x="131.5" y="185.1">1</text>
<text x="2" y="191.1">A</text>
<text x="16.1" y="188">GND</text>
<text x="49" y="186.2">6.8uh</text>
<text x="84.2" y="186.5">-12F</text>
<text x="131.5" y="188">2</text>
<text x="131.5" y="190.8">3</text>
<text x="168.7" y="189.4">Title</text>
<text x="270.2" y="191.1">A</text>
<text x="75.3" y="197.7">C22</text>
<text x="131.5" y="193.7">4</text>
<text x="75.3" y="200.6">68UF</text>
<text x="121.1" y="200.9">AUX +- 12V Power Connector</text>
<text x="168.7" y="198">Size</text>
<text x="170.1" y="202.4">A</text>
<text x="183.1" y="198">Number</text>
<text x="240.7" y="198">Revision</text>
<text x="168.7" y="206.7">Date:</text>
<text x="168.7" y="209.5">File:</text>
<text x="181.7" y="206.7">15-Mar-2021</text>
<text x="181.7" y="209.5">D:\PROTEL\..\dsdrad.sch</text>
<text x="226.4" y="206.7">Sheet</text>
<text x="226.4" y="209.5">Drawn By:</text>
<text x="234.6" y="206.7">of</text>
<text x="33.7" y="213.9">1</text>
<text x="102.1" y="213.9">2</text>
<text x="170.4" y="213.9">3</text>
<text x="238.8" y="213.9">4</text>
</g>
<g font-size="2.1">
<text x="93.1" y="22.6">+</text>
<text x="104.6" y="71.5">+</text>
<text x="113.3" y="71.5">+</text>
<text x="72.9" y="172.3">+</text>
<text x="71.2" y="196.2" transform="rotate(180 71.2 196.2)">+</text>
</g>
</svg>
